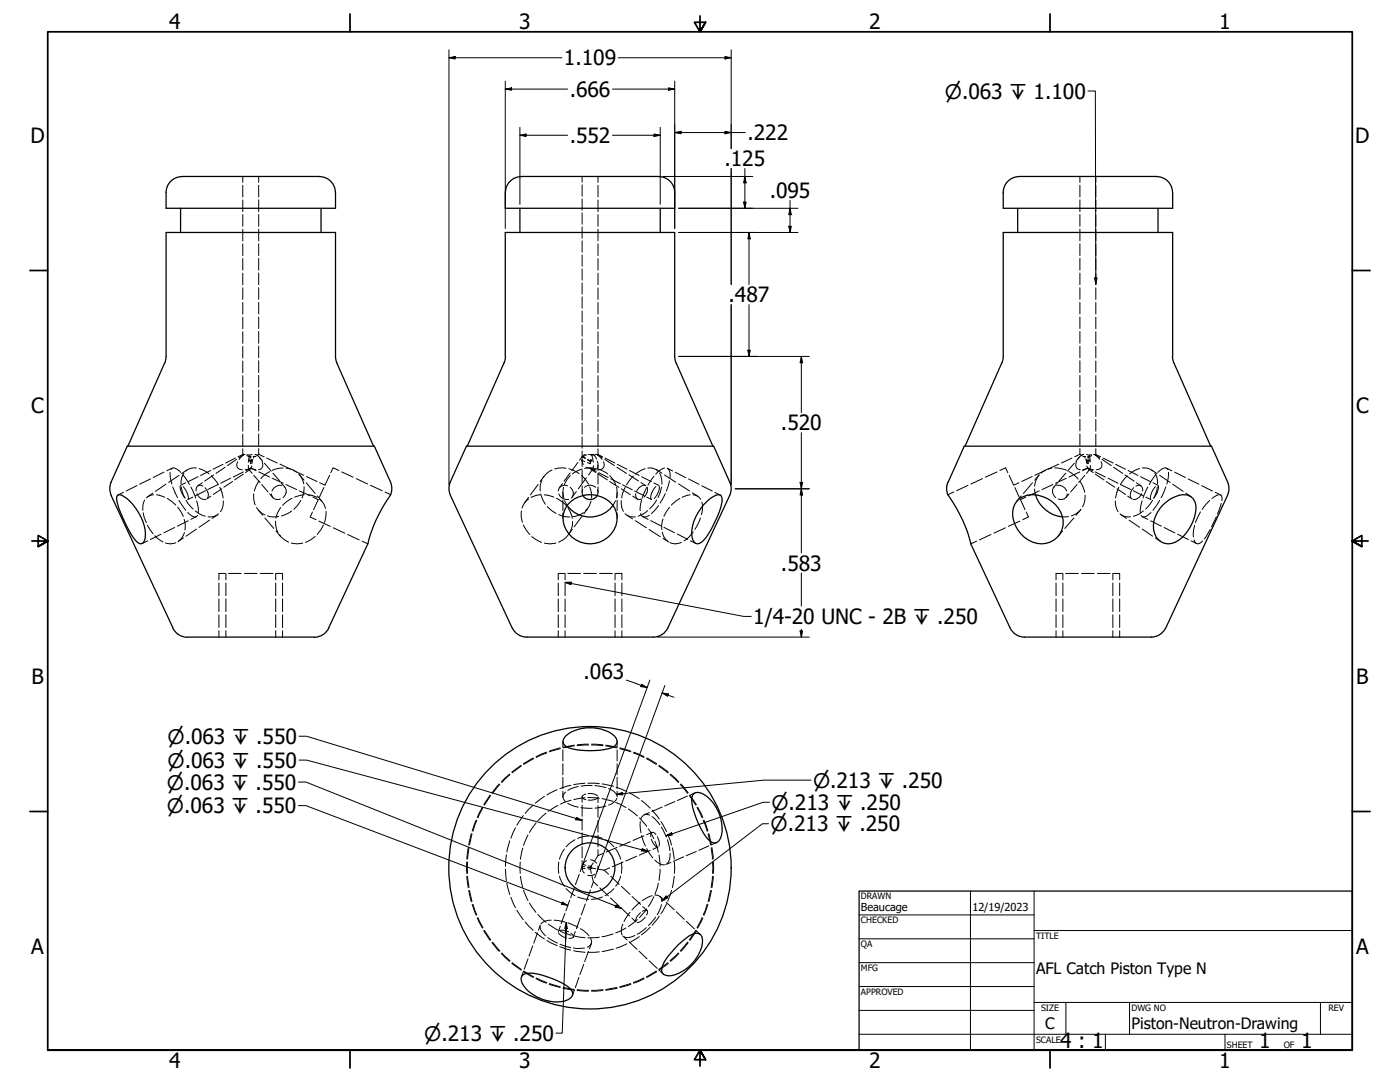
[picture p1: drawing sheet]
<svg xmlns="http://www.w3.org/2000/svg" width="559mm" height="432mm" viewBox="0 0 559 432" stroke-linecap="round" stroke-linejoin="round" font-family="sans-serif">
<!-- layer: Hidden (ANSI) -->
<g fill="none" stroke="#000" stroke-width=".4">
<path d="M96.9 70.4v2.4M96.9 74v4.6M96.9 79.8v4.7M103.3 70.4v2.4M103.3 74v4.6M103.3 79.8v4.7M232.3 70.4v2.3M232.3 73.8v4.5M232.3 79.4v4.5M238.7 70.4v2.4M238.7 74v4.6M238.7 79.8v4.7"/>
<path d="M431 70.4v2.4M431 74v4.6M431 79.8v4.7M437.4 70.4v2.4M437.4 74v4.6M437.4 79.8v4.7M96.9 85.7v4.6M96.9 91.5v4.6M96.9 97.3v4.7M103.3 85.6v4.7M103.3 91.4v4.7M103.3 97.3v4.7"/>
<path d="M232.3 85v4.5M232.3 90.6v4.5M232.3 96.1v4.5M238.7 85.7v4.6M238.7 91.5v4.6M238.7 97.3v4.7M431 85.6v4.7M431 91.4v4.7M431 97.3v4.7M437.4 85.7v4.6M437.4 91.5v4.6M437.4 97.3v4.7"/>
<path d="M96.9 103.2v4.6M96.9 109v4.7M96.9 114.9v4.6M103.3 103.1v4.7M103.3 109v4.6M103.3 114.8v4.6M232.3 101.7v4.5M232.3 107.3v4.5M232.3 112.9v4.5M232.3 118.5v4.5M238.7 103.2v4.6M238.7 109v4.7"/>
<path d="M238.7 114.9v4.6M431 103.1v4.7M431 109v4.6M431 114.8v4.6M437.4 103.2v4.6M437.4 109v4.7M437.4 114.9v4.6M96.9 120.7v4.6M96.9 126.6v4.6M96.9 132.4v4.6M96.9 138.2v4.7M103.3 120.6v4.7"/>
<path d="M103.3 126.5v4.6M103.3 132.3v4.7M103.3 138.1v4.7M232.3 124.1v4.5M232.3 129.7v4.5M232.3 135.3v4.5M238.7 120.7v4.6M238.7 126.6v4.7M238.7 132.4v4.7M238.7 138.2v4.7M431 120.6v4.7M431 126.5v4.6"/>
<path d="M431 132.3v4.7M431 138.1v4.7M437.4 120.7v4.6M437.4 126.6v4.6M437.4 132.4v4.6M437.4 138.2v4.7M96.9 144.1v4.6M96.9 149.9v4.7M96.9 155.7v4.7M103.3 144v4.7M103.3 149.8v4.7M103.3 155.6v4.7"/>
<path d="M232.3 140.8v4.6M232.3 146.4v4.5M232.3 152v4.5M232.3 157.6v4.5M238.7 144.1v4.7M238.7 149.9v4.7M238.7 155.8v4.7M431 144v4.7M431 149.8v4.7M431 155.6v4.7M437.4 144.1v4.6M437.4 149.9v4.7"/>
<path d="M437.4 155.7v4.7M96.9 161.5v4.7M96.9 167.4v4.7M96.9 173.2v4.7M96.9 179.1v2.3M103.3 161.5v4.6M103.3 167.3v4.7M103.3 173.2v4.6M103.3 179v2.3M232.3 163.2v4.5M232.3 168.8v4.5M232.3 174.4v4.5"/>
<path d="M232.3 180v2.2M238.7 161.6v4.7M238.7 167.4v4.7M238.7 173.3v4.7M238.7 179.1v2.4M431 161.5v4.6M431 167.3v4.7M431 173.2v4.6M431 179v2.3M437.4 161.5v4.7M437.4 167.4v4.7M437.4 173.2v4.7"/>
<path d="M437.4 179.1v2.3M49.3 196.5l-2.2 1M54.7 193.8l-4.3 2.2M57.7 199.6a6.4 6.4 0 0 0-.7 4M60.1 191.1l-4.3 2.1M61 196.8l-2.1 1.4M61.3 197.5a4 4 0 0 0-2.9 1.3M62.5 197.5l3.2 .9M65.5 188.4l-4.3 2.2M66.2 193.2l-4.2 2.9M66.7 198.9l3.5 2.7M67.9 188.5l.2 2.7 .5 2"/>
<path d="M68.3 187.4l.2-.4a2.55 2.55 0 0 1 3.2 1l.4 .5M68.7 186.8l-2.2 1.1M69 194.3l1.9 4.3M71.4 199.7l2.7 3.9M71.5 189.7l-4.2 2.8M72 193.9a5.9 5.9 0 0 0 1.9 4.9M72.3 194.3l1.4 4.3M73 189.4l2.6 4M73.2 194.2l1.4 2.3a3.1 3.1 0 0 1 .5 2.7M73.4 188.8a6.3 6.3 0 0 0-1.1 4.4M74.1 192.7l-2 1M74.2 199.6l2.9 3.5"/>
<path d="M74.6 187.6l-2.1 1.4M76.2 194.4l1.9 4.4M77 198.4l-2.1 1M78.4 186.8a5 5 0 0 0-4.3 1.2M78.5 199.9l.6 2.7v1.9M78.6 197a3.3 3.3 0 0 0 3.4 2.3M79.1 190.2l-4 2M79.5 187l1.6 .6 2.3 1.5M80.8 192.7l-1.9 1.2M81 194a1.71 1.71 0 0 0-2.1-.1 1.71 1.71 0 0 0-.6 2.1M81.9 194.6v.1a3.5 3.5 0 0 1 1 3.9M82 195.8l-4 2.1"/>
<path d="M84.1 187.8l-4 1.9M84.2 198l-1.7 1.1M84.3 189.9l2.8 3.5M85.3 189.5l-3.6 2.5M87.1 193.4l-4.1 1.9M87.7 194.4l.9 2.1 .4 2.3M88.5 195.1l-3.4 2.3M89 185.3l-4 2M89.2 199.9a6.9 6.9 0 0 1-1.2 4.3M89.9 186.4l-3.7 2.5M92.1 190.8l-4 2M92.8 192.2l-3.5 2.2"/>
<path d="M94 182.8l-4 2M94.4 183.3l-3.6 2.5M94.8 184.3a2.01 2.01 0 0 0-.1 2.2 2.01 2.01 0 0 0 2 1M97 181.4l-2 .9M97 181.7l-1.6 1.6M97.1 189.2l-3.4 2.3M97.2 188.3l-4.1 2.1M97.2 181.5l-1.9 1.3M97.6 181.4h-.6v.3M97.8 181.4l-.8 .3M98.5 181.8l.8 .4M98.7 181.4l.9 .3"/>
<path d="M99.1 185.7l.3 1.8 .7-.7M99.3 182.2h.9M99.3 182.2h.2M99.4 183.6l.2 .1M99.4 183.6l.2 .5M99.4 187.4l1.2 1.5M99.4 183.7l.3 .2M99.6 181.7l-.5 2.7M99.7 183.5l-.1 .3-.2-.2M99.7 187.5l-1.7 1.1M99.8 183.8h.4M99.9 184.6l.2 .4"/>
<path d="M99.9 184h.4M99.9 183.6l.1 .5M100.1 186.8l-2.2 .7M100.1 186.8l2 .7M100.1 184.6v.4M100.1 186.8l2.1 1M100.1 182.8l-.2-.6-.1 .7M100.2 186.8l-2 1M100.3 184.6l-.2 .4M100.4 183.3l.2 .5M100.5 185.9l-.4 .9M100.6 181.4l-1 .3"/>
<path d="M100.6 183.8v1M100.7 183.6l-.2 .1M100.7 183.8l-.2 .1M100.9 183.3l-.4 .9M101 182.2h.9M101.3 197.1v2.2l.6 2.2M101.3 189.7l2.5 2.9M101.4 182.2l-.2 .6M101.7 181.4a2.81 2.81 0 0 1 2.4 1.9M102.4 181.9l-.7 .3M102.8 181.6l.5-.3 2.1 1M103.3 188.3l4.3 2.1"/>
<path d="M103.4 191.9l-1.1 1.8-.8 2.3M103.5 182.4l1.3 1.6M104.5 193.4l2.5 2.9M104.6 184.2a2.04 2.04 0 0 1-1.4 3.3M105.5 184.8l2.8 3.2M106.4 182.8l4.3 2M107.6 188.2l-1.4 .9-2.1 1.9M107.6 197.1l1.3 1.5M108.4 197.1a2.36 2.36 0 0 0 3.5 2M108.7 190.9l4.3 1.9M109 188.8l2.7 3.2M111.8 185.2l4.2 2"/>
<path d="M112.3 192.8l1.4 1.6M112.5 193.7a3.5 3.5 0 0 0-3.9 2.3M113 186.8h-1.3l-3.1 .9M113.5 194.3a2.76 2.76 0 0 1-.5 4.3M114.1 193.4l4.3 2M114.2 186.8l2.9 .8 1.3 .8M116.6 198.9l-2 1.2-1.8 1.6M117 187.7l4.2 2M119.2 189.2a6.8 6.8 0 0 1 2 3.9M119.5 195.9l4.3 2M119.6 189.5l1.7 2.1M120.1 199.7l-2.8 3.6"/>
<path d="M121.3 194.2l-.1 2.3-.6 2.2M121.4 197.5l-3.8 .9M122.2 192.7l3.6 4.2M122.3 190.2l4.3 2M122.9 197.5l1.6 .2 2.1 .8M124.9 198.4l2.1 1M126.7 197.9l1.8 2.1M127 199.5l-1.8 3.9M127.5 199.1a6.3 6.3 0 0 1 2.4 3.8M129.3 194.6l-1.9 3.9M131.6 189.7l-1.9 3.8-2.1-.8M135.3 187.8l-2.3-1.1-1 2"/>
<path d="M136.4 188.3l4.6 2.1M142.2 191l4.5 2.2M147.9 193.7l4.6 2.1M153.7 196.3l2.3 1.1M210.9 198.5l-1.5 2.1M211 199.1l-2 2.2-.7 1.5M214.8 193.3l-3.1 4.2M215.7 197.5l-1.6 .2-2.1 .8M215.8 197.1l.7 2.2 1.2 1.9M216.3 191.5a7.5 7.5 0 0 0-.7 4.5M217.1 190.1l-1.5 2.1M217.2 197.5l3.8 .9"/>
<path d="M220.3 187.6a7.5 7.5 0 0 0-3.4 2.9M222.1 198.9l2.1 1.2 1.7 1.6M223.1 197.1a3.3 3.3 0 0 0 3.8 2.2M224.5 193l-1.2 1.6M224.7 196.5v2.1M224.7 199.6v4.1M225 194.5a6.7 6.7 0 0 0 0 4.3M225.4 199.8l1 1.9M225.9 186.9l-1.1-.2-3.4 .4M226.5 193.9a2.52 2.52 0 0 0-3.6 2M227.1 187.1l1.6 .5 2.4 1.4M227.6 194.5a2.7 2.7 0 0 1 .4 4.3"/>
<path d="M227.6 188.7l-2.5 3.4M227.6 189.8l-1.3 1.6-1 2M230.1 196.2l-1.7 2.2M230.7 184.5l-2.5 3.4M232.1 189.7l1.5 1.5 1.3 2.1M232.3 187.2l-1.6 .6-2.2 1.4M232.3 183.3v.5M232.3 183.8l.6 1.6M232.3 183.8l1.1 .4M232.3 183.6v2.6M232.3 187.5v5.2M232.3 193.9v2.6"/>
<path d="M232.3 182.2h.2M232.3 182.2l1.1 .6M232.4 182.2h.1M232.4 183.3l-.1 .5M232.5 182.2l1 .7M232.5 182.2l-.2 .6M232.5 182l-1.2 1.7M232.6 195.5l-.3 1.3 .4 .9M232.7 182.2l1 .7M232.7 182.2l-.2 .6M232.7 182.2h.2M232.9 182.2h-.2"/>
<path d="M233.3 194.5a3.1 3.1 0 0 1 4.4 0M233.4 186.9h4.3M233.6 181.4l-1.2 .8M233.9 186.5l1.6 .3M234.1 190.6l-3.3 4.5M234.3 181.5l-1.4 .7M234.4 184.6l1.1 .4M234.4 183.5l1.1 .6 .2-.1M234.6 183.5l1.1 .1M234.8 183.5l1.1 .1M234.9 181.4l1.3 .3M235.4 194.3l.6 2.2 .1 2.3"/>
<path d="M235.5 186.8l1.6 .7M235.5 186.8l2.2 .7M235.6 184.6l-.1 .4M235.7 183.6l.2 .2M235.7 183.6l-.1 .5M235.8 181.4l1.4 .3M235.8 184.6l-.3 .4M235.9 200a6.9 6.9 0 0 1-2.2 3.8M235.9 183.6h.4l-.2 .1M235.9 183.6l-.1 .5M236 187.5l1.9 1.1M236.1 187.2l1.9 1"/>
<path d="M236.2 181.7l.6 2.8M236.3 183.6l-.3 .5M236.5 187.3l-1.6 2.2M236.9 185.9l-.6 1.6-.8-.7M237 181.4l-.8 .3M237.2 181.7l.9 1.5M237.8 181.4l-.6 .3M237.9 181.3l.7 .4M238.4 184l.2 .5a2.65 2.65 0 0 1-.6 2.8M238.4 181.4h.3l-.1 .3M238.4 195.5l.3 1.3-.3 .9M238.4 181.5l2 1.2"/>
<path d="M238.6 181.7l1.7 1.6M238.6 181.4l1.9 .9M238.7 185.6v2.2M238.7 188.8v4.4M238.7 194.3v2.2M238.8 187.2l1.5 .6 2.3 1.4M238.8 189.2l3.6 2.3M239 188.7l3.8 1.9M240.9 184.3a2.02 2.02 0 0 1 0 2.2 2.02 2.02 0 0 1-2 1M241.4 183.3l3.8 2.5M241.6 182.8l3.8 2M243.3 192.2l3.7 2.3"/>
<path d="M243.4 189.8l1.3 1.6 1 2M243.8 191.1l3.8 1.9M245.7 199.8l-1 1.9M246.1 194.5l.2 2.1-.3 2.2M246.2 186.4l3.9 2.5M246.3 196.5v2.1M246.3 199.6v4.1M246.4 185.3l3.9 2M248 199.8a6.8 6.8 0 0 0 .8 4.3M248 195.1l3.6 2.3M248.5 193.5l3.8 2M249.6 194.5l-1.3 2.9-.1 1.3"/>
<path d="M251 189.5l3.9 2.5M251.3 187.8l3.8 1.9M252.5 198l1.9 1.2M252.8 190l-2.7 3.5M253.3 196l3.9 1.9M253.8 197a1.6 1.6 0 0 0 .4 2.1 1.6 1.6 0 0 0 2.1-.1M255.8 192.6l2 1.3M256.1 199.6l-.5 2.2-.1 2M256.1 190.2l3.9 2M257.4 193.7a3.5 3.5 0 0 0-3.3 2.3M257.5 187.1l-2.2 .9-1.7 1.2M258.1 194.6l-1.7 4"/>
<path d="M258.1 198.4l1.9 .9M258.3 194.4a3.7 3.7 0 0 1-1.2 4M258.6 186.8a4.3 4.3 0 0 1 4 1.3M261 192.7l1.9 1M261 190.1l-2.4 3.5M261.8 194.2l-1.1 1.3a4 4 0 0 0-.7 3.8M261.9 187.4l2.3 1.4M262.1 199.5l-2.8 3.6M263 193.8a5.2 5.2 0 0 1-1.8 5.1M263.3 188.9a7.7 7.7 0 0 1 .9 4.3M264 194.4l-.5 2.1-.9 2.1M265.2 186.8a7.3 7.3 0 0 0-3.5 2.4"/>
<path d="M265.2 189.5l4.5 2.9M265.6 197l-2.1 3.8M266.3 186.9a3.4 3.4 0 0 1 1.1 3.9M266.4 186.9l2.1 1.1M267.2 191.9l-1.3 4.1M269.6 188.5l4.1 2.1M270.8 193.1l4.5 2.9M271.3 198.9l-3.3 2.7M274.8 191.1l4.2 2.2M275.5 197.5l-3.2 .9M276.4 196.7l2.2 1.4M276.6 197.5a3.5 3.5 0 0 1 3.1 1.8"/>
<path d="M280.1 193.9l4.2 2.1M285.4 196.5l2.1 1.1M380.7 196.3l-2.3 1.1M386.4 193.7l-4.6 2.1M392.2 191l-4.7 2.2M398 188.3l-4.7 2.1M399.1 187.8l2.3-1.1 .9 2M402.8 189.7l1.8 3.8M405.1 194.6l1.7 3.9M406.7 192.7l-2.1 .9M407.4 199.5l1.7 3.9M407.6 197.9l-1.8 2.1"/>
<path d="M409.4 198.4l-2.1 1M412 190.2l-4.2 2M412.1 192.7l-3.6 4.2M412.9 195.1l.4 2.4M414.7 189.6a8 8 0 0 0-1.8 4.4M414.8 189.5l-1.8 2.1M414.8 195.9l-4.3 2M417.3 187.7l-4.2 2M419.8 186.8a7.5 7.5 0 0 0-4.3 2M420.2 193.4l-4.3 2M420.8 194.3a2.82 2.82 0 0 0 .6 4.3M421 186.8l2.3 .1 2.3 .7"/>
<path d="M421.8 193.7a3.4 3.4 0 0 1 3.9 2.3M422 192.8l-1.4 1.6M422.6 185.2l-4.3 2M425.4 188.8l-2.7 3.2M425.6 190.9l-4.3 1.9M426 197.1a2.39 2.39 0 0 1-3.6 2M426.7 188.2l1.9 1.3 1.7 1.7M426.7 197.1l-1.3 1.5M427.9 182.8l-4.2 2M428.8 184.8l-2.7 3.2M429.7 184.2a2.03 2.03 0 0 0 1.5 3.3M429.9 193.4l-2.5 2.9"/>
<path d="M430.8 182.4l-1.3 1.6M431 188.3l-4.3 2.1M431 192.2l1.2 2 .7 2.3M431 181.3l.2 .1M431 181.3l-2.1 1M431.4 181.5l.5 .4M432.2 182l.2 .2M432.4 182.2h.9M432.4 182.2h.2M432.6 181.4a2.78 2.78 0 0 0-2.4 1.9M432.9 182.2l.2 .6M433 189.7l-2.5 2.9"/>
<path d="M433.1 197.6a7.8 7.8 0 0 1-1 4.6M433.4 183.2l.2 .4M433.6 183.6l.2 .5M433.6 183.6l.2 .1M433.6 183.8l.1 1M433.6 183.8l.2 .1M433.7 181.4l1.1 .3M433.8 185.9l.4 .9M433.9 183.3l-.3 .5M434 184.6l.2 .4M434 184h.4M434.1 183.8h.4"/>
<path d="M434.1 182.8l.4-.6v.7M434.1 182.2h.9M434.1 186.8l2.1 1M434.2 186.8l2.2 .7M434.2 186.8l-2 .7M434.2 186.8l-2.1 1M434.3 184.6l-.1 .4M434.3 183.6v.5M434.5 184.6l-.3 .4M434.6 183.5l.1 .3 .3-.2M434.7 187.5l1.7 1.1M434.8 181.7l.4 2.7"/>
<path d="M434.8 183.7l-.1 .2M434.9 187.4l-1.3 1.5M435 183.6l-.3 .1M435 183.6l-.3 .5M435 182.2h-.2M435.2 185.7l-.2 1.6-.3 .2-.5-.7M435.6 181.4l-.8 .3M435.8 181.8l-.8 .4M436.5 181.4l.8 .3M436.7 181.4h.7l-.1 .3M437.1 188.3l4.1 2.1M437.1 181.5l1.9 1.3"/>
<path d="M437.2 189.2l3.4 2.3M437.3 181.7l1.6 1.6M437.3 181.4l2 .9M439.5 184.3a2.01 2.01 0 0 1 .1 2.2 2.01 2.01 0 0 1-2 1M439.9 183.3l3.6 2.5M440.3 182.8l4 2M441.5 192.2l3.4 2.2M442.2 190.8l4.1 2M444.4 186.4l3.7 2.5M445.2 199.9a7.3 7.3 0 0 0 1.1 4.3M445.3 185.3l4 2M445.8 195.1l3.5 2.3"/>
<path d="M446.6 194.4l-1.3 4.4M447.2 193.4l4.1 1.9M449 189.5l3.7 2.5M450 189.9l-2.8 3.5M450.1 198l1.8 1.1M450.3 187.8l3.9 1.9M452.3 195.8l4.1 2.1M452.5 194.6a3.5 3.5 0 0 0-1.1 4M453.4 194a1.73 1.73 0 0 1 2.1 0 1.73 1.73 0 0 1 .6 2M453.6 192.7l1.8 1.2M454.9 187l-1.7 .6-2.4 1.5M455.2 190.2l4 2"/>
<path d="M455.7 197a3.5 3.5 0 0 1-3.4 2.3M455.9 199.9l-.7 2.7v1.9M455.9 186.8a5 5 0 0 1 4.3 1.2M457.3 198.4l2.1 1M458.2 194.4l-2 4.4M459.7 187.6l2.1 1.4M460.1 199.6l-2.8 3.5M460.2 192.7l2 1M460.9 188.8a5.9 5.9 0 0 1 1.1 4.4M461.2 194.2l-1.5 2.3-.5 2.7M461.4 189.4l-2.7 4M462 194.3l-1.4 4.3"/>
<path d="M462.3 193.9l-.4 2.6-1.5 2.3M462.9 199.7l-2.7 3.9M462.9 189.7l4.1 2.8M465.3 194.3l-1.9 4.3M465.6 186.8l2.1 1.1M466.1 187.4l-.3-.4a2.86 2.86 0 0 0-3.6 1.5M466.4 188.5l-.2 2.7-.5 2M468.1 193.2l4.1 2.9M468.8 188.4l4.3 2.2M473.3 196.8l2.1 1.4M474.2 191.1l4.3 2.1M479.6 193.8l4.3 2.2"/>
<path d="M482.9 199.7l-3.1 3.6M485.1 196.5l2.1 1M486.3 197.5l-2.6 1.4M486.9 197.5h.2a2.02 2.02 0 0 1 .6 2.3M57.1 204.7l1.3 3.9M58.8 209.5l2.3 3.5M58.9 215.8l-2.1 1.1M61.8 213.8l3.2 2.5M64.3 213.2l-4.3 2.1M69.7 210.5l-4.3 2.2M70.2 216.6a5.4 5.4 0 0 1-4.2 .1M70.9 202.4l1.5 2.1 .8 1.6"/>
<path d="M73.5 207.2l.5 2.5-.1 1.8M73.6 212.5a6.4 6.4 0 0 1-2.5 3.6l2.1-1.4M74.9 204.5a3.6 3.6 0 0 0 3.4 1.7l.6-.5M75.1 207.8l-4.3 2.2M77.9 203.9l1.6 1.1 2.4 1M78.4 206.2l-2.2 1.1M78.4 211.1l-4.2 2.9M83.6 207.6l-4.2 2.8M86.8 205.5l-2.1 1.4M87.2 205a4.8 4.8 0 0 1-4.1 1.2M102.4 202.6l1 1.3 2.3 1.6M103.1 203.5l1.7 2.1"/>
<path d="M105.7 206.7l3.6 4.2M106.7 205.9l1.4 .3 3.2-.1M110 208v1.7l.9 2.8M110.2 211.9l1.8 2.2M111.6 213.4a8.6 8.6 0 0 0 3.6 2.9M112.1 202.6a8.7 8.7 0 0 0-1.9 4.2M116.3 216.7a8.4 8.4 0 0 0 4.5 0M116.4 203.9l-4.1 2M124.7 204.3l-.9 2 2.3 1.1M125.8 214.1l-1.8 1.4-2.1 .9M127.3 208l4.5 2.1M129.1 209.5l-2.5 3.8"/>
<path d="M130.1 204l-.1 2.2-.5 2.3M133 210.6l4.6 2.2M138.7 213.3l4.7 2.2M144.5 216l2.3 1M208.2 203.9a8.2 8.2 0 0 0 .3 4.5M208.9 209.5l1 1.9 1.6 1.9M212.3 214.1l3.9 2.4M217.3 216.7a8.4 8.4 0 0 0 4.6 0M218.4 202.1l1.9 1.8 1.7 1M223 205.4l2.9 .8 1.6 .1M224.7 204.7v2.1M226.6 202.6l1.1 1.9 .7 2.4"/>
<path d="M226.7 213.6a9 9 0 0 1-3.7 2.8M228.4 211.3l-1.5 2.1M228.5 208.1v1.6l-1.1 2.9M232.3 206.1l-3.1 4.1M232.9 204.6l-1.4 .8-2.9 .8M234.6 202.9l-1.6 2.1M246.3 204.7v2.1M249.5 205a4.2 4.2 0 0 0 4.1 1.2M250.3 205.6l2.2 1.5M253.6 207.8l4.4 2.8M255.7 204.9a1.93 1.93 0 0 0 1.5 1.5 1.93 1.93 0 0 0 1.9-.8M256.5 206.2l2.2 1.1"/>
<path d="M258.5 203.8l-.8 .7-3 1.5M259.1 211.3l4.4 2.9M259.7 207.8l4.3 2.1M262.9 201.7l-2.9 3.3M264.4 212.4a5.3 5.3 0 0 0 2.1 3.6M264.7 207.1l-.6 2.6 .1 1.6M264.7 214.9l2.2 1.4M265 210.4l4.2 2.2M267.3 202.4l-2.3 3.7M270.3 213.1l4.2 2.2M272 216.5a5.1 5.1 0 0 1-4.6 0M275.6 215.8l2.1 1.1"/>
<path d="M276.7 212.3l-1.7 2.1-2 1.4M279.6 206.7l-2.2 4.6M280.2 200.4a9.3 9.3 0 0 1-.2 5M389.8 216l-2.3 1M395.5 213.3l-4.5 2.2M401.3 210.6l-4.6 2.2M407.1 208l-4.6 2.1M409.6 204.3l.9 2-2.3 1.1M424.1 211.9l-1.8 2.2M426.5 206.1l-2.4 .2M428.6 206.7l-3.6 4.2M431.3 203.5l-1.8 2.1"/>
<path d="M431.5 203.2a6.8 6.8 0 0 1-3.9 2.7M447 205a4.8 4.8 0 0 0 4.3 1.2M447.5 205.5l2.1 1.4M450.7 207.6l4.2 2.8M455.9 211.1l4.2 2.9M456 206.2l2.2 1.1M456.4 203.9l-1.5 1.1-2.5 1M459.2 207.8l4.3 2.2M459.4 204.5a3.8 3.8 0 0 1-3.4 1.7l-.5-.5M461.1 214.7l2.1 1.4M464.6 210.5l4.3 2.2M470 213.2l4.3 2.1"/>
<path d="M475.4 215.8l2.2 1.1M476.6 215.5l.9 1.4a2.14 2.14 0 0 0 2.5-1M476.8 209.7l-.6 3.3 .1 1.3M479.2 204.3l-2.1 4.2M483 211.3l-2.3 3.8M485.5 206.2l-1.9 4M487.4 200.9l-1.4 4.3M87.4 228.9h2.5M90.2 228.9v2.5M90.2 232.7v5M90.2 239v5.1M91.2 228.9h5.1"/>
<path d="M97.5 228.9h5.1M103.9 228.9h5.1M110 228.9v2.5M110 232.7v5M110 239v5.1M110.2 228.9h2.6M222.8 228.9h2.6M225.6 228.9v2.5M225.6 232.7v5M225.6 239v5.1M226.6 228.9h5.1M233 228.9h5.1"/>
<path d="M239.3 228.9h5.1M245.5 228.9v2.5M245.5 232.7v5M245.5 239v5.1M245.7 228.9h2.5M421.5 228.9h2.6M424.2 228.9v2.5M424.2 232.7v5M424.2 239v5.1M425.3 228.9h5.1M431.7 228.9h5.1M438 228.9h5.1"/>
<path d="M444.2 228.9v2.5M444.2 232.7v5M444.2 239v5.1M444.4 228.9h2.5M90.2 245.4v5M90.2 251.7v2.6M110 245.4v5M110 251.7v2.6M225.6 245.4v5M225.6 251.7v2.6M245.5 245.4v5M245.5 251.7v2.6"/>
<path d="M424.2 245.4v5M424.2 251.7v2.6M444.2 245.4v5M444.2 251.7v2.6M223.6 298.4l-4.4 1.4M223.6 298.8l-4.3 1.2M224.7 295.9v2.2M224.7 299.3v4.4M229.2 297.4l-4.5 .8M229.2 297.7l-4.4 .7M234.9 297l-4.5 .2M234.9 297.3l-4.5 .3"/>
<path d="M236.1 297l4.6 .2M236.1 297.3l4.6 .3M241.7 297.7l4.6 .7M246.3 295.9v2.3l-4.5-.8M246.3 299.3v4.4M247.3 298.8l4.4 1.2M247.5 298.4l4.3 1.4M195.6 317.3l-2.5 3.8M195.8 317.5l-2.4 3.8M199.3 312.9l-3 3.5M199.5 313.1l-2.9 3.5M203.4 308.9l-3.3 3.1"/>
<path d="M203.6 309.1l-3.3 3.2M208 305.4l-3.7 2.8M208.1 305.7l-3.6 2.7M212.9 302.5l-4 2.3M213 302.8l-4 2.3M217.3 317.8l-3.7 2.7M218.1 300.2l-4.2 1.8M218.2 300.5l-4.1 1.8M222.4 315.2l-4.1 2M224.7 318l.2 .9 .8 1M224.7 304.8v4.4M224.7 310.3v4.4"/>
<path d="M224.7 315.8v2.2M225.7 316.1l-.8 1-.2 .9M227.8 313.4l-4.3 1.3M228 319.3l-4.3 1.6M230.8 313.9l-4.2 1.5M232.3 318l.2 .5 1.3 .7M232.3 318v2.2M233.5 312.5l-4.5 .7M233.6 318.4l-4.6 .7M233.8 316.9l-1.3 .7-.2 .4M234.6 312.5l4.6 .2M234.6 318.3l4.6 .3"/>
<path d="M234.8 316.7h.1a5 5 0 0 1 3.6 .9M236.3 313.5l-4.4 .3M237.5 313.5l4.4 .8M238.5 318.5a4.8 4.8 0 0 1-3.7 .8M238.7 318v2.4M240.3 318.7l4.4 1.1M240.3 312.9l4.6 .9M242.9 314.7a5.2 5.2 0 0 1 3.4 2.7M245.9 314.2l4.3 1.7M246.3 318.6a5.2 5.2 0 0 1-3.4 2.7M246.3 304.8v4.4M246.3 310.3v4.4"/>
<path d="M246.3 315.8v2.2M251.3 316.4l3.8 2.4M252.8 300.5l4.2 1.8M252.9 300.2l4.2 1.8M256 319.5l3.5 3M258 302.8l3.9 2.3M258.1 302.5l4 2.3M262.9 305.7l3.7 2.7M263.1 305.4l3.7 2.8M267.4 309.1l3.4 3.2M267.7 308.9l3.3 3.1M269.4 319.9l-4.1 1.7"/>
<path d="M271.5 313.1l2.9 3.5M271.8 312.9l2.9 3.5M274.4 317.7l-4 1.8M275.1 317.5l2.6 3.8M277.4 316.4l-2 .9 2.5 3.8M186.9 338.3l-.5 4.5M187.2 338.3l-.6 4.5M188.2 332.7l-1.1 4.5M188.4 332.8l-1 4.4M190.1 327.3l-1.6 4.3M190.3 327.4l-1.5 4.3M192.5 322.1l-2 4.2"/>
<path d="M192.8 322.3l-2 4.1M203.5 335.5l-1.2 4.5M205.7 330.3l-1.8 4.2M208.7 338.5l-1 4.4M208.9 325.5l-2.6 3.8M210.8 333.2l-1.8 4.2M212.8 321.3l-3.2 3.3M213.9 328.5l-2.6 3.7M217.9 324.5l-3.3 3.1M222.7 321.4l-3.9 2.4M226.6 320.6l4.2 1.5M231.9 322.3l4.4 .3"/>
<path d="M232.3 321.3v4.5M232.3 326.8v4.5M232.3 332.4v4.4M232.3 337.9v4.4M238.7 321.5v4.7M238.7 327.4v4.7M238.7 333.2v4.7M238.7 339.1v2.3M241.9 321.7l-4.4 .8M245.7 320.2l4.1 2.1M246.3 338.2l-4.4 1.8M250.8 322.8l3.6 2.8"/>
<path d="M251.6 335.9l-4.3 1.9M255.2 326.4l2.9 3.4M255.6 327.9l.2 4.5M256.1 333.4l1.5 4.2M257 333.6l-4.3 1.8M257.2 325.1l-.7 .6-.7 1.1M257.2 325.1l.9-.1 1.2 .3M258.1 338.6l2.5 3.8M258.8 330.8l2.2 3.9M259.2 324.3l-2 .8M259.5 339.4l-4.3 1.8M260 334.9v.2a4.9 4.9 0 0 0 2.3 2.9"/>
<path d="M260.2 332.2l1.1 .3 .5 .6M260.2 332.2l-.4 .3v1.4M260.2 332.2l-2.1 .9M260.3 323.3l2.8 3.6M260.3 325.9l3.1 3.2M261.4 335.8l1.4 4.3M262.4 333.9v.2a5 5 0 0 1 .7 3.5M262.7 338l-2.1 .9M263.8 327.9l2.3 4M264 330.1l2 4M264.3 322.1l-4.1 1.7M266.4 335.1l.9 4.4"/>
<path d="M266.5 332.9l1.5 4.3M268.4 338.3l.7 4.5M277.9 339.8l-4 1.7M278.2 322.3l2 4.1M278.4 322.1l2.1 4.2M280.7 327.4l1.6 4.3M281 327.3l1.6 4.3M282.6 332.8l1.1 4.4M282.9 332.7l1.1 4.5M283 337.6l-4 1.7M283.8 338.3l.6 4.5M284.2 338.3l.5 4.5"/>
<path d="M286 336.3l-2 .8M186.3 344v4.6M186.4 349.7l.5 4.6M186.6 349.7l.6 4.5M186.6 344v4.6M187.1 355.4l1.1 4.5M187.4 355.3l1 4.5M201.7 346.8l.4 4.6M202.1 341.1l-.4 4.6M202.3 352.6l1.2 4.4M203.9 358.1l1.8 4.2M207.6 344v4.6"/>
<path d="M207.7 349.7l1 4.4M209 355.2l1.8 4.1M227.4 359.3l-1.5 4.2M229.3 354.1l-1.5 4.2M231.2 348.9l-1.5 4.2M232.3 345.8l-.7 2.1M232.3 343.4v2.2M232.3 345.7v.3M232.3 346.3l.2 .2M232.3 345.7l1.1 .2M232.3 346.1l.1 .9M232.4 347l.8 1.4"/>
<path d="M232.4 346.9v.1M232.4 345.4l-.1 .3M232.5 346.5l1.1 .1M232.5 346.5v.2M232.7 345l1.1 .3M232.7 345l-.2 .2M232.8 344.9l-.1 .1M232.9 344.5l-.1 .2M232.9 344.5l-.4 .8M234.1 343.5l-1.2 1M234.4 346.1l1.1 .2 .5 2.3M234.6 346.7l1.1 .3 .1-.2"/>
<path d="M234.8 345.6h1.1l.1 .3M235.6 355.2l-1.5 4.4M235.7 343.2l1.5 .5 .9 .8M236.1 346.2l.2 .2-.3 .2M236.3 349.6l.6 2.3M236.8 344.4l-1.3 1.9 2.3 .4M236.9 351.9l-.9 2.2M236.9 351.9l1.7 1.6M237.4 348.9a3.1 3.1 0 0 1-2.8 .4M238.6 345.6v1.2l-.4 1.2M238.7 341.4l-1.3 2M239 346.9l2.2 .4"/>
<path d="M239.4 354.3l3.4 3.2M240.9 340.6l-2.2 .8M241.2 347.3l1.7 1.6M243.3 346.3l-2.1 1M243.6 358.3l3.5 3.3M243.8 349.7l3.3 3.2M248 353.7l3.5 3.2M248.7 344l-4.3 1.9M252.3 357.8l3.4 3.1M254.1 341.7l-4.3 1.9M260.3 357.4l-4 2M261 357.8l-2.2 4"/>
<path d="M261.4 343.2a4.8 4.8 0 0 0 3.8 1.9M261.4 357.3l1.4 .1 .7 .4M262.8 352.5l-1.4 4.3M263.1 341.2l.4 4.5M263.5 346.8l-.4 4.5M263.5 357.8l.5 .7 .2 1.4M263.5 357.8l1.6 1.5M267.5 340.6a5 5 0 0 1-1.3 4.1M267.8 344.2l-2.1 .8M268 355.3l-1.5 4.4M269.1 349.7l-.7 4.6M269.2 344v4.6"/>
<path d="M272.9 341.9l-4.1 1.8M283.7 355.3l-1.1 4.5M284 355.4l-1.1 4.5M284.4 349.7l-.6 4.5M284.4 344v4.6M284.7 349.7l-.5 4.6M284.7 344v4.6M188.5 360.9l1.6 4.4M188.8 360.9l1.5 4.2M190.5 366.3l2 4.1M190.8 366.2l2 4.1M193.1 371.4l2.5 3.9"/>
<path d="M193.4 371.3l2.4 3.8M196.3 376.2l3 3.5M196.6 376l2.9 3.5M206.3 363.3l2.6 3.7M209.6 367.9l3.2 3.3M211.3 360.4l2.6 3.7M212.7 377.4l-1.6 4.2M213.6 372l3.7 2.7M214.6 372.2l-1.6 4.2M214.6 364.9l3.3 3.1M215.6 369.7a5 5 0 0 0 2.1 3.7M215.6 369.1l-.7 2.1"/>
<path d="M218.3 375.3l4.1 2.1M218.6 374.1l3.9 2.3M218.8 368.7l3.9 2.5M220 367.2a5 5 0 0 0-4 1.5M221.2 367.2l4.4 .8M222.9 372.2a5 5 0 0 0 3.2 2.1M223.2 371.4a4.8 4.8 0 0 1 3.7 .5M223.5 377.8l4.3 1.4M223.5 376.8l4.3 1.3M223.6 369.7l-.7 2M223.7 371.7l4.3 1.6M225.5 364.5l-1.5 4.1"/>
<path d="M226.6 368.3l4.1 1.8M227.8 372.4l1 1 .1 .6M228.9 378.3h4.4M228.9 374l-1.1 .5h-.7M229 379.4l4.5 .6M229 373.5l4.6 .7M229.6 371.7l-.7 2.3M231.6 366.2l-1.5 4.4M231.7 370.6l3.4 2.8M233.6 360.7l-1.6 4.4M234.9 379.7l-1.5 4.1M235.7 374.4l.5 1.3-.2 .9"/>
<path d="M236 376.6l-.5 .7-1.1 .7M236 376.6l-.7 2.1M239.2 379.9l-4.6 .1M239.2 374l-4.6 .3M244.7 372.7l-4.4 1.1M244.9 378.8l-4.6 .9M247.9 362.3l3.4 3.3M248.6 368.8a4.9 4.9 0 0 0-.3 4.3M248.7 373.6l1.6 1.5M249.8 370.3l-4.1 2M250.2 376.7l-4.3 1.7M251.1 375.9l3.2 2.9"/>
<path d="M251.5 364l-2.5 3.8M252.2 366.4l1.7 1.6M253.4 373.3a4.6 4.6 0 0 1-4.3 .5M254.4 367l-3.6 2.8M255.1 379.6l3.2 3.1M255.1 373.8l-3.8 2.4M255.5 360.1l-3.3 3.1M255.7 364.2l-.2 .2a4.5 4.5 0 0 0-1.8 3.1M256.5 361.8l1.8 1.5M257.5 366l-.1 .2a4.6 4.6 0 0 1-3 2M258 370.2l-3.6 2.6M258.1 362.7l-2.9 3.5"/>
<path d="M258.3 363.3l.1 1.2-.3 .7M258.3 363.3l-.5-.1-1.4 .5M259.5 370.1l-3.5 3M261.7 366l-2.9 3.4M263.1 365.6l-2.8 3.7M264 361l-1.7 4.1M265.9 360.1l3.2 3M266.1 360.7l-2.3 4M269.9 363.9l3.2 3M273.9 367.7l3.3 3M274.4 376l-2.9 3.5M274.7 376.2l-2.9 3.5"/>
<path d="M277.7 371.3l-2.6 3.8M277.9 371.4l-2.5 3.9M277.9 371.5l1.6 1.4M280.2 366.2l-2 4.1M280.5 366.3l-2.1 4.1M282.3 360.9l-1.6 4.2M282.6 360.9l-1.6 4.4M200.1 380.5l3.3 3.2M200.3 380.3l3.3 3.1M204.3 384.4l3.7 2.8M204.5 384.2l3.6 2.7M208.9 387.8l-.7 2.1"/>
<path d="M208.9 387.8l4 2.3M209 387.5l4 2.3M210.8 382.7l-1.6 4.1M213.9 390.6l4.2 1.8M214.1 390.3l4.1 1.8M219.2 392.8l4.4 1.3M219.3 392.5l4.3 1.3M224.7 394.4l4.5 .8M224.8 394.1l4.4 .8M229.2 395.2l-.7 2.1M230.4 395.3l4.5 .2M230.4 395l4.5 .2"/>
<path d="M231.1 390l-1.5 4.2M233 384.9l-1.5 4.1M240.7 395.3l-4.6 .2M240.7 395l-4.6 .2M246.3 394.1l-4.6 .8M246.3 394.4l-4.5 .8M251.7 392.5l-4.4 1.3M251.8 392.8l-4.3 1.3M257 390.3l-4.2 1.8M257.1 390.6l-4.2 1.8M259.1 383.4l3.2 3.1M261.9 387.5l-3.9 2.3"/>
<path d="M262.1 387.8l-4 2.3M266.6 384.2l-3.7 2.7M266.8 384.4l-3.7 2.8 1.6 1.5M270.8 380.3l-3.4 3.1M271 380.5l-3.3 3.2"/>
</g>
<circle cx="232.5" cy="182.2" r=".19" fill="#000"/>
<!-- layer: Hidden Narrow (ANSI) -->
<g fill="none" stroke="#000" stroke-width=".4">
<path d="M87.4 228.9v2.5M87.4 232.7v5M87.4 239v5.1M112.8 228.9v2.5M112.8 232.7v5M112.8 239v5.1M222.8 228.9v2.5M222.8 232.7v5M222.8 239v5.1M248.2 228.9v2.5M248.2 232.7v5M248.2 239v5.1"/>
<path d="M421.5 228.9v2.5M421.5 232.7v5M421.5 239v5.1M446.9 228.9v2.5M446.9 232.7v5M446.9 239v5.1M87.4 245.4v5M87.4 251.7v2.6M112.8 245.4v5M112.8 251.7v2.6M222.8 245.4v5M222.8 251.7v2.6"/>
<path d="M248.2 245.4v5M248.2 251.7v2.6M421.5 245.4v5M421.5 251.7v2.6M446.9 245.4v5M446.9 251.7v2.6M225.3 338.8l-.8 1.1-1.2 3M229.5 335.2l-2.2 1.3-1.4 1.4M234.9 333.6l-1.6 .2-2.7 .8M236.1 333.6l1.6 .2 2.8 .8M241.5 335.2l2.1 1.3 1.4 1.4M245.7 338.8l.8 1.1 1.2 3"/>
<path d="M223 344v4.6M223.3 349.6l1.2 3 .8 1.1M225.9 354.6l3.6 2.8M230.6 357.9l2.7 .9 1.6 .1M240.5 357.9l-2.8 .9-1.6 .1M245 354.6l-3.5 2.8M247.7 349.6l-1.2 3-.8 1.1M248 344v4.6"/>
</g>
<!-- layer: Visible (ANSI) -->
<g fill="none" stroke="#000" stroke-width=".51">
<path d="M66.3 76.8v6.3h67.6v-6.3M66.3 76.8a6.3 6.3 0 0 1 6.3-6.3l55-.1a6.4 6.4 0 0 1 6.3 6.4M201.7 76.8v6.3h67.6v-6.3M263 70.4l-54.9 .1a6.3 6.3 0 0 0-6.4 6.3M263 70.5a6.3 6.3 0 0 1 6.3 6.3M400.4 76.8v6.3h67.7v-6.3M406.7 70.5a6.3 6.3 0 0 0-6.3 6.3M406.8 70.4l54.9 .1a6.3 6.3 0 0 1 6.3 6.3M72.1 83.1v9.7M128.1 83.1v9.7M207.5 83.1v9.7M263.5 83.1v9.7"/>
<path d="M406.2 83.1v9.7M462.2 83.1v9.7M66.3 142.3l-.6 2.6-14.6 33.2M66.3 142.2v-49.4h67.6v49.4M133.9 142.3l.6 2.5M134.4 144.8l14.7 33.3M201.7 142.2v-49.4h67.6v49.4M201.7 142.3l-.5 2.6-14.7 33.2M269.3 142.3l.5 2.5M269.9 144.8l14.6 33.3M400.4 142.3l-.5 2.6-14.7 33.2M400.4 142.2v-49.4h67.7v49.4"/>
<path d="M468 142.3l.5 2.5M468.6 144.8l14.6 33.3M44.3 192.4l6.5-14.3h98.6l6.4 14.3a7 7 0 0 1-1.6 7.7 53.6 53.6 0 0 0-7.4 16.9l-15.6 33.6M44.3 197.7l24.7 52.9M44.4 192.4a6.3 6.3 0 0 0 0 5.2M46.9 197.7l.7-.3a13.1 13.1 0 0 1 7.6 7.1 13 13 0 0 1 2.1 11.8l-.5 .6a2.45 2.45 0 0 1-2.9-1.4 48 48 0 0 1-7.4-16.5zM232.7 197.7a3.3 3.3 0 0 0 5.7 0M378.4 192.4l-.6 2.1 .5 2.9M378.4 197.4a59.4 59.4 0 0 1 9.1 19.6l15.7 33.6a6.3 6.3 0 0 0 5.7 3.7h50.6a6.3 6.3 0 0 0 5.7-3.7M378.5 192.4l6.4-14.3h98.7l6.4 14.3M406.9 199a11.9 11.9 0 0 1 17.2 7.2 8.8 8.8 0 0 1-3.6 9.4 8.8 8.8 0 0 1-10.1-.1 11.8 11.8 0 0 1-5.4-14.2zM413.3 197.5a12.6 12.6 0 0 0 10.8 8.8"/>
<path d="M490 192.4a6.3 6.3 0 0 1-.1 5.2l-24.6 53M226.4 201.7a11.4 11.4 0 0 0 18.3 0M226.7 201.3a11.8 11.8 0 0 1 18.7 1.5 10.2 10.2 0 0 1-9.9 14.2 10.3 10.3 0 0 1-9.8-14.2zM281 201.3a9 9 0 0 1 6.3-3.8 2.2 2.2 0 0 1 .9 2.6 42.4 42.4 0 0 1-7.2 15.4 2.58 2.58 0 0 1-3.9 .8 10.4 10.4 0 0 1 .6-10.1zM464.4 201.3a10.5 10.5 0 0 1 9.9-3.6 5.4 5.4 0 0 1 2.9 6.8 17.3 17.3 0 0 1-8 11.8 6 6 0 0 1-8.8-4.9 12.4 12.4 0 0 1 4-10.1zM69 250.6a6.4 6.4 0 0 0 5.8 3.7M74.8 254.3h50.6M131.2 250.6a6.4 6.4 0 0 1-5.8 3.7M204.4 250.6l-24.6-53a6.3 6.3 0 0 1 0-5.2l6.4-14.3h98.7l6.4 14.3a6.2 6.2 0 0 1 0 5.2l-24.7 53a6.3 6.3 0 0 1-5.8 3.7h-50.6M204.5 250.6a6.3 6.3 0 0 0 5.7 3.7M225.7 293.8a16.1 16.1 0 0 1 19.7 0 2.62 2.62 0 0 1 .8 2.8 2.62 2.62 0 0 1-2.2 1.8 32.2 32.2 0 0 1-17 0 2.62 2.62 0 0 1-2.2-1.8 2.62 2.62 0 0 1 .9-2.8zM277 316.7a3.6 3.6 0 0 1 4 .4 16.2 16.2 0 0 1 6.6 17.4 2.6 2.6 0 0 1-2.2 1.9 2.6 2.6 0 0 1-2.6-1.2 31.6 31.6 0 0 1-6.7-15.7l.1-1.2z"/>
<path d="M291.8 346.3a56.4 56.4 0 0 0-83.4-49.4 56.4 56.4 0 0 0-3.3 96.9 56.4 56.4 0 0 0 86.6-43.6l.1-3.9M270.8 376.9l1.5-1.2a10.3 10.3 0 0 1 6-3.3 2.45 2.45 0 0 1 2.1 2.8 15.9 15.9 0 0 1-13.4 14.2 2.58 2.58 0 0 1-2.7-1.2 2.58 2.58 0 0 1 .2-2.9 28.8 28.8 0 0 1 6.3-8.4zM208.3 389.4a7.8 7.8 0 0 1 7.5-.4 27.4 27.4 0 0 1 12.2 6 2.33 2.33 0 0 1-1.2 3.9 15.8 15.8 0 0 1-18.5-6.7l-.3-1z"/>
<circle cx="235.5" cy="346.3" r="9.9"/>
</g>
<!-- layer: Border (ANSI) -->
<g fill="none" stroke="#000" stroke-width=".7">
<path d="M139.7 5.6v7.1M279.4 6.3v6.4l-2.2-3.8h4.4l-2.2 3.8 2.2-3.8M419.1 5.6v7.1M11.9 107.9h7.1M539.8 107.9h7.1M12.7 215.9h6.3l-3.8-2.2v4.4l3.8-2.2-3.8 2.2M546.1 215.9h-6.3l3.8-2.2v4.4l-3.8-2.2 3.8 2.2M11.9 323.8h7.1M539.8 323.8h7.1M19 419.1v-406.4h520.8v406.4h-520.8h520.8M139.7 419.1v7.1M419.1 419.1v7.1"/>
<path d="M281.6 422.9l-2.2-3.8 2.2 3.8h-4.4l2.2-3.8v6.3"/>
</g>
<!-- layer: Title (ANSI) -->
<g fill="none" stroke="#000" stroke-width=".4">
<path d="M387.3 355.6v63.5M412.7 355.6v63.5M342.9 365.1h69.8M342.9 374.6h69.8M412.7 371.3h127.1M342.9 384.2h69.8M342.9 393.7h69.8M342.9 412.7h196.9M342.9 403.2h69.8M412.7 400h127.1M425.4 400v12.7M441.2 412.7v6.4"/>
<path d="M450.8 400v12.7M488.9 412.7v6.4M527 400v12.7"/>
</g>
<path d="M342.9 355.6h196.9v63.5h-196.9z" fill="none" stroke="#000" stroke-width=".51"/>
<!-- layer: Symbol (ANSI) -->
<g fill="none" stroke="#000" stroke-width=".4">
<path d="M434.2 36.3h3l.2 77.1M436.9 110.9h1l-.5 2.5zM225.6 232.4l2.5-.1-.2 1.1zM225.6 232.4l71.3 13.6h2.9M119.4 293.8h3l109.9 33.6M119.1 312.1h3l126 50.4M119.4 303.3h3l136.2 36.5M246.1 317l2.4-.8 .1 1zM323.7 311.3h-18.8l-58.8 5.7M119.1 321.5h3l104.5 39.8M230.1 326.2l2.2 1.2-2.5-.2zM256.3 338.6l2.3 1.2-2.5-.2z"/>
<path d="M265.8 333.6l2.2-1.3 .4 .9zM306.8 328.7h-2.5l-40.1 30.8M307.1 320.2h-2.5l-38.8 13.4M224.5 360l2.1 1.3-2.4-.4zM265.9 357.6l.6 .7-2.3 1.2zM225.7 377.6l.2-7-1.5 41.7h-2.5M226 368.1l.4 2.5h-1zM226 368.1l-.1 2.5M245.9 361.1l2.2 1.4-2.5-.5z"/>
</g>
<g fill="#000">
<path d="M436.9 110.9h1l-.5 2.5z" fill-rule="evenodd"/>
<path d="M225.6 232.4l2.5-.1-.2 1.1z" fill-rule="evenodd"/>
<path d="M246.1 317l2.4-.8 .1 1z" fill-rule="evenodd"/>
<path d="M230.1 326.2l2.2 1.2-2.5-.2z" fill-rule="evenodd"/>
<path d="M256.3 338.6l2.3 1.2-2.5-.2z" fill-rule="evenodd"/>
<path d="M265.8 333.6l2.2-1.3 .4 .9z" fill-rule="evenodd"/>
<path d="M265.9 357.6l.6 .7-2.3 1.2z" fill-rule="evenodd"/>
<path d="M224.5 360l2.1 1.3-2.4-.4z" fill-rule="evenodd"/>
<path d="M226 368.1l.4 2.5h-1z" fill-rule="evenodd"/>
<path d="M245.9 361.1l2.2 1.4-2.5-.5z" fill-rule="evenodd"/>
</g>
<!-- layer: Dimension (ANSI) -->
<g fill="none" stroke="#000" stroke-width=".4">
<path d="M179.2 19.9v173.6M291.8 19.9v39.4M179.2 23.1l2.5-.6v1.1zM179.2 23.1h45.1M201.7 35.6l2.5-.5v.9zM201.7 35.6h24.9M201.7 32.4v58.8M244.5 35.6h24.8M246.8 23.1h45M266.8 35.1l2.5 .5-2.5 .4zM269.3 32.4v58.8M289.4 22.5l2.4 .6-2.4 .5z"/>
<path d="M207.5 54l2.5-.5v1zM207.5 54h19.1M207.5 50.8v30.7M244.5 54h19M261 53.5l2.5 .5-2.5 .5zM263.5 50.8v30.7M269.3 52.9l2.5-.5v1zM269.3 52.9h28.2M289.4 52.4l2.4 .5-2.4 .5zM264.5 70.4h36M291.8 67.2v46.3M297.3 70.4l.5 2.6h-1z"/>
<path d="M297.3 67.2v15.9M315.3 79.9v12.9M270.9 83.1h47.6M270.9 92.8h47.6M296.8 80.6h1l-.5 2.5zM299 92.8l.5 2.5h-1zM299 92.8v20.7M314.8 90.3h1l-.5 2.5zM315.3 83.1l.5 2.6h-1zM291.8 121.5v72M298.5 139.8h1l-.5 2.4zM299 121.5v20.7"/>
<path d="M270.9 142.2h52.1M319.8 142.2l.6 2.6h-1.1zM319.8 142.2v22.5M319.8 172.7v48M293.4 195.1h29.6M319.3 192.5h1.1l-.6 2.6zM319.8 195.1l.6 2.4h-1.1zM319.8 228.7v13.2M262.4 254.3h60.6M319.3 251.8h1.1l-.6 2.5zM319.8 251.2v3.1M250 271.4l8.3 3"/>
<path d="M256.1 273l2.2 1.4-2.5-.4zM259.4 271.4l-26.5 72.9M264.3 276.5l2.5 .4-.4 1zM264.3 276.5l4.7 1.8M265.4 273.6l-28 76.8"/>
</g>
<g fill="#000">
<path d="M179.2 23.1l2.5-.6v1.1z" fill-rule="evenodd"/>
<path d="M201.7 35.6l2.5-.5v.9z" fill-rule="evenodd"/>
<path d="M266.8 35.1l2.5 .5-2.5 .4z" fill-rule="evenodd"/>
<path d="M289.4 22.5l2.4 .6-2.4 .5z" fill-rule="evenodd"/>
<path d="M207.5 54l2.5-.5v1z" fill-rule="evenodd"/>
<path d="M261 53.5l2.5 .5-2.5 .5z" fill-rule="evenodd"/>
<path d="M269.3 52.9l2.5-.5v1z" fill-rule="evenodd"/>
<path d="M289.4 52.4l2.4 .5-2.4 .5z" fill-rule="evenodd"/>
<path d="M297.3 70.4l.5 2.6h-1z" fill-rule="evenodd"/>
<path d="M296.8 80.6h1l-.5 2.5z" fill-rule="evenodd"/>
<path d="M299 92.8l.5 2.5h-1z" fill-rule="evenodd"/>
<path d="M314.8 90.3h1l-.5 2.5z" fill-rule="evenodd"/>
<path d="M315.3 83.1l.5 2.6h-1z" fill-rule="evenodd"/>
<path d="M298.5 139.8h1l-.5 2.4z" fill-rule="evenodd"/>
<path d="M319.8 142.2l.6 2.6h-1.1z" fill-rule="evenodd"/>
<path d="M319.3 192.5h1.1l-.6 2.6z" fill-rule="evenodd"/>
<path d="M319.8 195.1l.6 2.4h-1.1z" fill-rule="evenodd"/>
<path d="M319.3 251.8h1.1l-.6 2.5z" fill-rule="evenodd"/>
<path d="M256.1 273l2.2 1.4-2.5-.4z" fill-rule="evenodd"/>
<path d="M264.3 276.5l2.5 .4-.4 1z" fill-rule="evenodd"/>
</g>
<g font-size="8.4">
<text x="67.6" y="11.7">4</text>
<text x="207.3" y="11.7">3</text>
<text x="347" y="11.7">2</text>
<text x="486.7" y="11.7">1</text>
<text x="225.1" y="26.1">1.109</text>
<text x="227.4" y="38.5">.666</text>
<text x="12.1" y="57">D</text>
<text x="227.4" y="57">.552</text>
<text x="298.3" y="56">.222</text>
<text x="541" y="57">D</text>
<text x="289.2" y="66.4">.125</text>
<text x="307.2" y="79.1">.095</text>
<text x="290.8" y="120.6">.487</text>
<text x="12.4" y="165">C</text>
<text x="541.3" y="165">C</text>
<text x="311.7" y="171.7">.520</text>
<text x="311.7" y="227.7">.583</text>
<text x="300.7" y="249">1/4-20 UNC - 2B ↧ .250</text>
<text x="12.5" y="272.9">B</text>
<text x="232.9" y="271.1">.063</text>
<text x="541.3" y="272.9">B</text>
<text x="12.4" y="380.9">A</text>
<text x="541.3" y="380.9">A</text>
<text x="423.1" y="418.3">4 : 1</text>
<text x="502.6" y="418.3">1</text>
<text x="519.3" y="418.3">1</text>
<text x="67.6" y="426.2">4</text>
<text x="207.3" y="426.2">3</text>
<text x="347" y="426.2">2</text>
<text x="486.7" y="426.2">1</text>
</g>
<g font-size="8">
<text x="377.1" y="39.4">⌀.063 ↧ 1.100</text>
<text x="66.9" y="296.9">⌀.063 ↧ .550</text>
<text x="66.9" y="306.4">⌀.063 ↧ .550</text>
<text x="66.6" y="315.2">⌀.063 ↧ .550</text>
<text x="324.5" y="314.4">⌀.213 ↧ .250</text>
<text x="307.9" y="323.2">⌀.213 ↧ .250</text>
<text x="66.6" y="324.5">⌀.063 ↧ .550</text>
<text x="307.6" y="331.8">⌀.213 ↧ .250</text>
<text x="169.4" y="415.4">⌀.213 ↧ .250</text>
</g>
<g font-size="6.3">
<text x="413.5" y="388.6">AFL Catch Piston Type N</text>
<text x="417.2" y="410.6">C</text>
<text x="451.6" y="410.7">Piston-Neutron-Drawing</text>
</g>
<g font-size="4.4">
<text x="343.7" y="363.5">Beaucage</text>
<text x="388.1" y="363.7">12/19/2023</text>
</g>
<g font-size="3.5">
<text x="343.7" y="358.9">DRAWN</text>
<text x="343.7" y="368.5">CHECKED</text>
<text x="413.5" y="374.6">TITLE</text>
<text x="343.7" y="378">QA</text>
<text x="343.7" y="387.5">MFG</text>
<text x="343.7" y="397.1">APPROVED</text>
<text x="415.5" y="403.4">SIZE</text>
<text x="451.6" y="403.4">DWG NO</text>
<text x="530.3" y="403.4">REV</text>
<text x="413.5" y="416.1">SCALE</text>
<text x="489.7" y="418.3">SHEET</text>
<text x="512.4" y="418.3">OF</text>
</g>
</svg>
